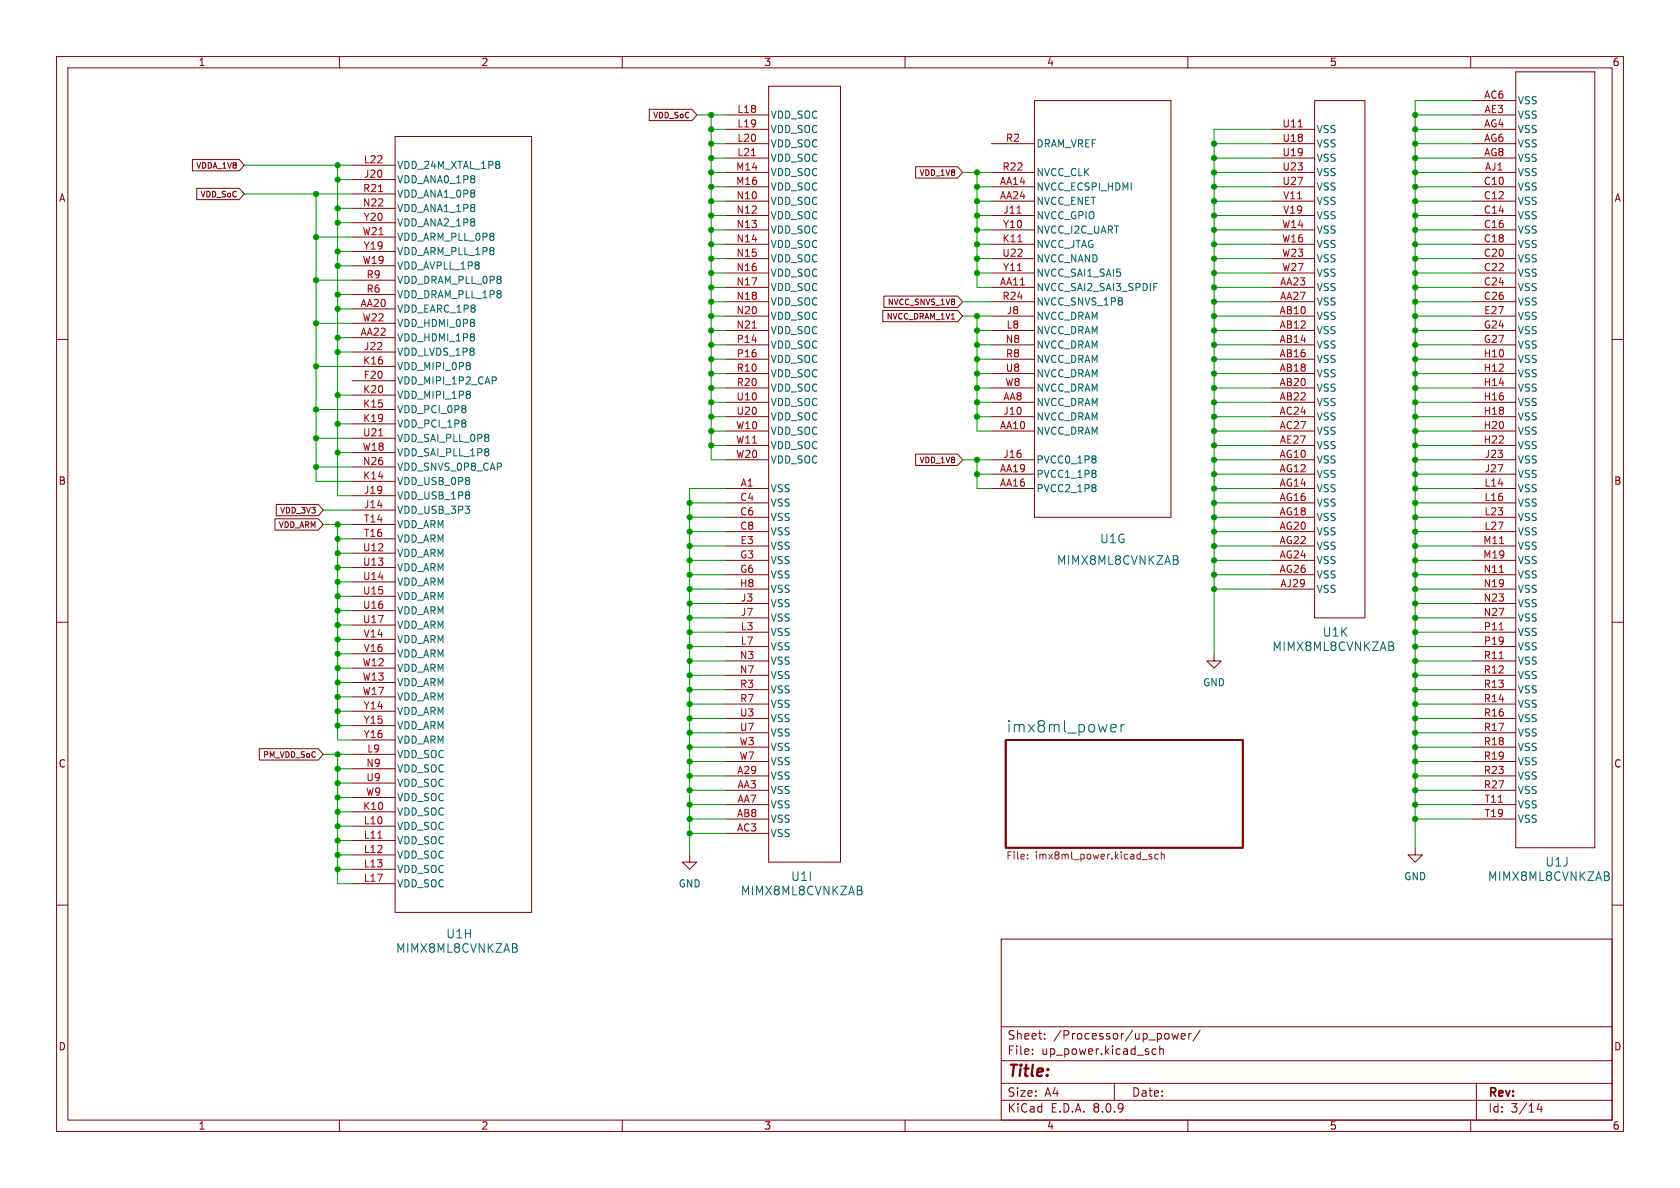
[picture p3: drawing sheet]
<svg xmlns="http://www.w3.org/2000/svg" width="297mm" height="210mm" viewBox="0 0 297 210" stroke-linecap="round" stroke-linejoin="round" font-family="sans-serif">
<g fill="none" stroke="#840000" stroke-width=".18">
<path d="M10 10h277v190h-277zM12 12h273v186h-273zM60 10v2M110 10v2M114.8 19.3h7.5l.9 1-.9 1h-7.5zM135.9 15.2h12.7v137.2h-12.7zM160 10v2M182.9 17.8h24.1v73.6h-24.1zM210 10v2M232.4 17.8h8.9v91.4h-8.9zM260 10v2M260.3 17.8h7.7"/>
<path d="M268 12.7h13.9v137.2h-13.9zM34 28.2h8.3l.9 1-.9 1h-8.3zM34.8 33.3h7.5l.9 1-.9 1h-7.5zM62.2 31.8h7.6M62.2 29.2h7.6M62.2 36.8h7.6M62.2 34.3h7.6M62.2 39.4h7.6M69.8 24.1h24.2v137.2h-24.2zM128.3 20.3h7.6M128.3 22.9h7.6M128.3 25.4h7.6"/>
<path d="M128.3 27.9h7.6M128.3 30.5h7.6M128.3 33h7.6M128.3 35.6h7.6M128.3 38.1h7.6M161.9 29.5h7.4l.9 1-.9 1h-7.4zM175.3 25.4h7.6M175.3 30.5h7.6M175.3 33h7.6M175.3 35.6h7.6M175.3 38.1h7.6M224.8 22.9h7.6"/>
<path d="M224.8 25.4h7.6M224.8 27.9h7.6M224.8 30.5h7.6M224.8 33h7.6M224.8 35.6h7.6M224.8 38.1h7.6M260.3 20.3h7.7M260.3 22.9h7.7M260.3 25.4h7.7M260.3 27.9h7.7M260.3 30.5h7.7M260.3 33h7.7"/>
<path d="M260.3 35.6h7.7M260.3 38.1h7.7M62.2 54.6h7.6M62.2 59.7h7.6M62.2 52.1h7.6M62.2 49.5h7.6M62.2 47h7.6M62.2 41.9h7.6M62.2 57.2h7.6M62.2 44.5h7.6M128.3 40.6h7.6M128.3 43.2h7.6"/>
<path d="M128.3 45.7h7.6M128.3 48.3h7.6M128.3 50.8h7.6M128.3 53.3h7.6M128.3 55.9h7.6M128.3 58.4h7.6M156.1 54.9h13.2l.9 1-.9 1h-13.2zM156.3 52.3h13l.9 1-.9 1h-13zM175.3 40.6h7.6M175.3 43.2h7.6M175.3 45.7h7.6M175.3 48.3h7.6"/>
<path d="M175.3 50.8h7.6M175.3 53.3h7.6M175.3 55.9h7.6M175.3 58.4h7.6M224.8 40.6h7.6M224.8 43.2h7.6M224.8 45.7h7.6M224.8 48.3h7.6M224.8 50.8h7.6M224.8 53.3h7.6M224.8 55.9h7.6M224.8 58.4h7.6"/>
<path d="M260.3 40.6h7.7M260.3 43.2h7.7M260.3 45.7h7.7M260.3 48.3h7.7M260.3 50.8h7.7M260.3 53.3h7.7M260.3 55.9h7.7M260.3 58.4h7.7M10 60h2M62.2 67.3h7.6M62.2 62.2h7.6M62.2 72.4h7.6"/>
<path d="M62.2 64.8h7.6M62.2 74.9h7.6M62.2 69.9h7.6M62.2 77.5h7.6M128.3 61h7.6M128.3 63.5h7.6M128.3 66h7.6M128.3 68.6h7.6M128.3 71.1h7.6M128.3 73.7h7.6M128.3 76.2h7.6M128.3 78.7h7.6"/>
<path d="M175.3 61h7.6M175.3 63.5h7.6M175.3 66h7.6M175.3 68.6h7.6M175.3 71.1h7.6M175.3 73.7h7.6M175.3 76.2h7.6M224.8 61h7.6M224.8 63.5h7.6M224.8 66h7.6M224.8 68.6h7.6M224.8 71.1h7.6"/>
<path d="M224.8 73.7h7.6M224.8 76.2h7.6M224.8 78.7h7.6M260.3 61h7.7M260.3 63.5h7.7M260.3 66h7.7M260.3 68.6h7.7M260.3 71.1h7.7M260.3 73.7h7.7M260.3 76.2h7.7M260.3 78.7h7.7M285 60h2"/>
<path d="M48.6 91.7h7.7l.8 1-.8 1h-7.7zM48.8 89.2h7.5l.8 1-.8 1h-7.5zM62.2 90.2h7.6M62.2 87.6h7.6M62.2 85.1h7.6M62.2 82.6h7.6M62.2 92.7h7.6M62.2 95.3h7.6M62.2 97.8h7.6M62.2 80h7.6M128.3 86.4h7.6M128.3 88.9h7.6"/>
<path d="M128.3 91.4h7.6M128.3 94h7.6M128.3 96.5h7.6M128.3 99.1h7.6M128.3 81.3h7.6M161.9 80.3h7.4l.9 1-.9 1h-7.4zM175.3 86.4h7.6M175.3 81.3h7.6M175.3 83.8h7.6M224.8 86.4h7.6M224.8 88.9h7.6M224.8 91.4h7.6"/>
<path d="M224.8 94h7.6M224.8 96.5h7.6M224.8 99.1h7.6M224.8 81.3h7.6M224.8 83.8h7.6M260.3 86.4h7.7M260.3 88.9h7.7M260.3 91.4h7.7M260.3 94h7.7M260.3 96.5h7.7M260.3 99.1h7.7M260.3 81.3h7.7"/>
<path d="M260.3 83.8h7.7M10 110h2M62.2 100.3h7.6M62.2 102.9h7.6M62.2 105.4h7.6M62.2 108h7.6M62.2 110.5h7.6M62.2 113h7.6M62.2 115.6h7.6M62.2 118.1h7.6M128.3 101.6h7.6M128.3 104.1h7.6"/>
<path d="M128.3 106.7h7.6M128.3 109.2h7.6M128.3 111.8h7.6M128.3 114.3h7.6M128.3 116.8h7.6M128.3 119.4h7.6M214.6 115.6v1.2h1.3l-1.3 1.3-1.2-1.3h1.2M224.8 101.6h7.6M224.8 104.1h7.6M260.3 101.6h7.7M260.3 104.1h7.7M260.3 106.7h7.7"/>
<path d="M260.3 109.2h7.7M260.3 111.8h7.7M260.3 114.3h7.7M260.3 116.8h7.7M260.3 119.4h7.7M285 110h2M45.8 132.3h10.5l.8 1.1-.8 1h-10.5zM62.2 133.4h7.6M62.2 135.9h7.6M62.2 138.4h7.6M62.2 120.7h7.6M62.2 123.2h7.6"/>
<path d="M62.2 125.7h7.6M62.2 128.3h7.6M62.2 130.8h7.6M128.3 137.2h7.6M128.3 139.7h7.6M128.3 121.9h7.6M128.3 124.5h7.6M128.3 127h7.6M128.3 129.5h7.6M128.3 132.1h7.6M128.3 134.6h7.6M260.3 137.2h7.7"/>
<path d="M260.3 139.7h7.7M260.3 121.9h7.7M260.3 124.5h7.7M260.3 127h7.7M260.3 129.5h7.7M260.3 132.1h7.7M260.3 134.6h7.7M62.2 143.5h7.6M62.2 146.1h7.6M62.2 148.6h7.6M62.2 151.1h7.6M62.2 153.7h7.6"/>
<path d="M62.2 156.2h7.6M62.2 141h7.6M121.9 151.1v1.3h1.3l-1.3 1.3-1.3-1.3h1.3M128.3 142.2h7.6M128.3 144.8h7.6M128.3 147.3h7.6M250.2 149.9v1.2h1.3l-1.3 1.3-1.3-1.3h1.3M260.3 142.2h7.7M260.3 144.8h7.7M10 160h2M177 166h108v32h-108zM285 160h2"/>
<path d="M60 198v2M110 198v2M160 198v2M177 194.5h108M177 191.5h108M177 187.5h108M177 181.5h108M182.5 186.3v.1M182.5 185.5v.1M184.7 183.6v.1M184.7 182.8v.1M197 191.5v3"/>
<path d="M203.7 186.1l.3 .3 .4-.1M204.4 185.5l-.4-.1-.3 .3M205 185.5l.2-.1 .4 .1 .1 .9M205 184.9v1.5M207.2 182.7l.3 1 .2-.7 .3 .7 .3-1M208.8 183.2l.7-.1v-.3l-.5-.1-.2 .2 .1 .7h.6M210 198v2M210.2 182.7v1M210.6 182.7l-.3 .1-.1 .2M212.2 182.1l-1.3 2M260 198v2M261 191.5v6.5"/>
<path d="M272.1 195l-.4 1.1h1M272.5 195.6v1"/>
</g>
<path d="M177.8 130.8h41.9v19.1h-41.9z" fill="none" stroke="#840000" stroke-width=".33"/>
<g fill="none" stroke="#006464" stroke-width=".18">
<path d="M204 50.1h.6M83.1 64.2v.3M83.1 64.7v.5M83.1 69.3v.3M83.1 69.8v.5M193.7 85.8v.3M193.7 80.7v.3M193.7 81.3v.4M193.7 83.3v.3M193.7 83.8v.5M193.7 86.3v.5M208.2 99.1v.5"/>
<path d="M246.3 114.3v.6M196.7 128.1l.5 .1 .1 .3-.9 .2M197.2 129.3l-.5 .1M198.2 128.1v1.3M198.8 128.1a.51 .51 0 0 0-.6 .3M152.4 157.5v.5M284.4 155v.5M91.4 167.7v.5"/>
</g>
<path d="M181.6 151.7v.2M181.6 151.1v.1M203.2 151.4l.5 .2-.1 .2-.4 .1M203.2 151.1h.4M204.8 151.1l-.4-.1-.3 .2 .2 .6h.5M205.3 151.1l.2-.1 .3 .1v.8M205.3 150.6v1.3" fill="none" stroke="#725600" stroke-width=".18"/>
<path d="M66.9 33.9h.7M132.8 27.5h.8M179.8 37.7h.7M229.5 22.4h.7M133 58h.7M179.9 42.8h.8M66.9 77.1h.8M265.1 96.1h.8M265 111.3h.8M265 116.4h.8M265.1 101.2h.7M66.8 148.2h.7" fill="none" stroke="#a90000" stroke-width=".18"/>
<g fill="none" stroke="#009600" stroke-width=".18">
<path d="M260.3 17.8h-10.1v132.1M43.2 34.3h19M43.2 29.2h19M55.9 34.3v50.8h6.3M59.7 29.2v58.4h2.5M59.7 31.8h2.5M59.7 39.4h2.5M59.7 36.8h2.5M123.2 20.3h5.1M125.7 20.3v61h2.6M125.7 22.9h2.6M125.7 33h2.6"/>
<path d="M125.7 25.4h2.6M125.7 30.5h2.6M125.7 27.9h2.6M125.7 35.6h2.6M125.7 38.1h2.6M170.2 30.5h5.1M172.7 30.5v20.3h2.6M172.7 33h2.6M172.7 35.6h2.6M172.7 38.1h2.6M214.6 33h10.2M214.6 25.4h10.2"/>
<path d="M214.6 30.5h10.2M214.6 27.9h10.2M214.6 35.6h10.2M214.6 38.1h10.2M224.8 22.9h-10.2v92.7M250.2 22.9h10.1M250.2 20.3h10.1M250.2 33h10.1M250.2 25.4h10.1M250.2 30.5h10.1M250.2 27.9h10.1M250.2 35.6h10.1"/>
<path d="M250.2 38.1h10.1M55.9 41.9h6.3M55.9 49.5h6.3M55.9 57.2h6.3M59.7 44.5h2.5M59.7 47h2.5M59.7 59.7h2.5M59.7 52.1h2.5M59.7 54.6h2.5M125.7 50.8h2.6M125.7 48.3h2.6M125.7 58.4h2.6"/>
<path d="M125.7 55.9h2.6M125.7 53.3h2.6M125.7 43.2h2.6M125.7 40.6h2.6M125.7 45.7h2.6M170.2 55.9h5.1M170.2 53.3h5.1M172.7 55.9v20.3h2.6M172.7 48.3h2.6M172.7 58.4h2.6M172.7 43.2h2.6M172.7 40.6h2.6"/>
<path d="M172.7 45.7h2.6M214.6 50.8h10.2M214.6 48.3h10.2M214.6 58.4h10.2M214.6 55.9h10.2M214.6 53.3h10.2M214.6 43.2h10.2M214.6 40.6h10.2M214.6 45.7h10.2M250.2 50.8h10.1M250.2 48.3h10.1M250.2 58.4h10.1"/>
<path d="M250.2 55.9h10.1M250.2 53.3h10.1M250.2 43.2h10.1M250.2 40.6h10.1M250.2 45.7h10.1M55.9 72.4h6.3M55.9 64.8h6.3M55.9 77.5h6.3M59.7 74.9h2.5M59.7 69.9h2.5M59.7 62.2h2.5M125.7 71.1h2.6"/>
<path d="M125.7 73.7h2.6M125.7 78.7h2.6M125.7 76.2h2.6M125.7 68.6h2.6M125.7 63.5h2.6M125.7 66h2.6M125.7 61h2.6M172.7 71.1h2.6M172.7 73.7h2.6M172.7 68.6h2.6M172.7 63.5h2.6M172.7 66h2.6"/>
<path d="M172.7 61h2.6M214.6 71.1h10.2M214.6 73.7h10.2M214.6 78.7h10.2M214.6 76.2h10.2M214.6 68.6h10.2M214.6 63.5h10.2M214.6 66h10.2M214.6 61h10.2M250.2 71.1h10.1M250.2 73.7h10.1M250.2 78.7h10.1"/>
<path d="M250.2 76.2h10.1M250.2 68.6h10.1M250.2 63.5h10.1M250.2 66h10.1M250.2 61h10.1M55.9 82.6h6.3M57.1 92.7h5.1M57.1 90.2h5.1M59.7 92.7v38.1h2.5M59.7 95.3h2.5M59.7 97.8h2.5M59.7 80h2.5"/>
<path d="M121.9 88.9h6.4M121.9 96.5h6.4M121.9 91.4h6.4M121.9 94h6.4M121.9 99.1h6.4M128.3 86.4h-6.4v64.7M170.2 81.3h5.1M172.7 81.3v5.1h2.6M172.7 83.8h2.6M214.6 86.4h10.2M214.6 83.8h10.2M214.6 88.9h10.2"/>
<path d="M214.6 81.3h10.2M214.6 96.5h10.2M214.6 91.4h10.2M214.6 94h10.2M214.6 99.1h10.2M250.2 86.4h10.1M250.2 83.8h10.1M250.2 88.9h10.1M250.2 81.3h10.1M250.2 96.5h10.1M250.2 91.4h10.1M250.2 94h10.1"/>
<path d="M250.2 99.1h10.1M59.7 115.6h2.5M59.7 118.1h2.5M59.7 113h2.5M59.7 110.5h2.5M59.7 105.4h2.5M59.7 108h2.5M59.7 102.9h2.5M59.7 100.3h2.5M121.9 111.8h6.4M121.9 106.7h6.4M121.9 109.2h6.4"/>
<path d="M121.9 104.1h6.4M121.9 116.8h6.4M121.9 119.4h6.4M121.9 114.3h6.4M121.9 101.6h6.4M214.6 104.1h10.2M214.6 101.6h10.2M250.2 111.8h10.1M250.2 106.7h10.1M250.2 109.2h10.1M250.2 104.1h10.1M250.2 116.8h10.1"/>
<path d="M250.2 119.4h10.1M250.2 114.3h10.1M250.2 101.6h10.1M57.1 133.4h5.1M59.7 123.2h2.5M59.7 133.4v22.8h2.5M59.7 128.3h2.5M59.7 125.7h2.5M59.7 135.9h2.5M59.7 138.4h2.5M59.7 120.7h2.5M121.9 124.5h6.4"/>
<path d="M121.9 129.5h6.4M121.9 127h6.4M121.9 132.1h6.4M121.9 134.6h6.4M121.9 139.7h6.4M121.9 137.2h6.4M121.9 121.9h6.4M250.2 124.5h10.1M250.2 129.5h10.1M250.2 127h10.1M250.2 132.1h10.1M250.2 134.6h10.1"/>
<path d="M250.2 139.7h10.1M250.2 137.2h10.1M250.2 121.9h10.1M59.7 148.6h2.5M59.7 151.1h2.5M59.7 153.7h2.5M59.7 146.1h2.5M59.7 141h2.5M59.7 143.5h2.5M121.9 142.2h6.4M121.9 144.8h6.4M121.9 147.3h6.4"/>
<path d="M250.2 142.2h10.1M250.2 144.8h10.1"/>
</g>
<g fill="#009600" stroke="#009600" stroke-width=".18">
<circle cx="125.7" cy="50.8" r=".46"/>
<circle cx="125.7" cy="48.3" r=".46"/>
<circle cx="125.7" cy="45.7" r=".46"/>
<circle cx="125.7" cy="43.2" r=".46"/>
<circle cx="172.7" cy="33" r=".46"/>
<circle cx="172.7" cy="40.6" r=".46"/>
<circle cx="172.7" cy="45.7" r=".46"/>
<circle cx="125.7" cy="76.2" r=".46"/>
<circle cx="125.7" cy="40.6" r=".46"/>
<circle cx="125.7" cy="53.3" r=".46"/>
<circle cx="125.7" cy="58.4" r=".46"/>
<circle cx="125.7" cy="78.7" r=".46"/>
<circle cx="125.7" cy="33" r=".46"/>
<circle cx="125.7" cy="38.1" r=".46"/>
<circle cx="125.7" cy="35.6" r=".46"/>
<circle cx="59.7" cy="102.9" r=".46"/>
<circle cx="59.7" cy="92.7" r=".46"/>
<circle cx="59.7" cy="97.8" r=".46"/>
<circle cx="55.9" cy="72.4" r=".46"/>
<circle cx="55.9" cy="64.8" r=".46"/>
<circle cx="59.7" cy="62.2" r=".46"/>
<circle cx="55.9" cy="82.6" r=".46"/>
<circle cx="59.7" cy="74.9" r=".46"/>
<circle cx="59.7" cy="80" r=".46"/>
<circle cx="55.9" cy="77.5" r=".46"/>
<circle cx="59.7" cy="52.1" r=".46"/>
<circle cx="59.7" cy="54.6" r=".46"/>
<circle cx="59.7" cy="59.7" r=".46"/>
<circle cx="59.7" cy="47" r=".46"/>
<circle cx="125.7" cy="68.6" r=".46"/>
<circle cx="59.7" cy="69.9" r=".46"/>
<circle cx="125.7" cy="71.1" r=".46"/>
<circle cx="125.7" cy="73.7" r=".46"/>
<circle cx="125.7" cy="55.9" r=".46"/>
<circle cx="125.7" cy="63.5" r=".46"/>
<circle cx="125.7" cy="61" r=".46"/>
<circle cx="125.7" cy="66" r=".46"/>
<circle cx="55.9" cy="57.2" r=".46"/>
<circle cx="55.9" cy="49.5" r=".46"/>
<circle cx="55.9" cy="41.9" r=".46"/>
<circle cx="59.7" cy="44.5" r=".46"/>
<circle cx="125.7" cy="22.9" r=".46"/>
<circle cx="125.7" cy="25.4" r=".46"/>
<circle cx="59.7" cy="29.2" r=".46"/>
<circle cx="59.7" cy="39.4" r=".46"/>
<circle cx="55.9" cy="34.3" r=".46"/>
<circle cx="59.7" cy="36.8" r=".46"/>
<circle cx="59.7" cy="31.8" r=".46"/>
<circle cx="125.7" cy="30.5" r=".46"/>
<circle cx="125.7" cy="27.9" r=".46"/>
<circle cx="125.7" cy="20.3" r=".46"/>
<circle cx="214.6" cy="53.3" r=".46"/>
<circle cx="214.6" cy="63.5" r=".46"/>
<circle cx="214.6" cy="58.4" r=".46"/>
<circle cx="214.6" cy="55.9" r=".46"/>
<circle cx="172.7" cy="48.3" r=".46"/>
<circle cx="214.6" cy="33" r=".46"/>
<circle cx="172.7" cy="30.5" r=".46"/>
<circle cx="214.6" cy="30.5" r=".46"/>
<circle cx="214.6" cy="35.6" r=".46"/>
<circle cx="172.7" cy="43.2" r=".46"/>
<circle cx="172.7" cy="38.1" r=".46"/>
<circle cx="172.7" cy="35.6" r=".46"/>
<circle cx="172.7" cy="55.9" r=".46"/>
<circle cx="250.2" cy="33" r=".46"/>
<circle cx="250.2" cy="30.5" r=".46"/>
<circle cx="250.2" cy="27.9" r=".46"/>
<circle cx="250.2" cy="35.6" r=".46"/>
<circle cx="250.2" cy="38.1" r=".46"/>
<circle cx="250.2" cy="25.4" r=".46"/>
<circle cx="250.2" cy="22.9" r=".46"/>
<circle cx="250.2" cy="20.3" r=".46"/>
<circle cx="250.2" cy="40.6" r=".46"/>
<circle cx="250.2" cy="43.2" r=".46"/>
<circle cx="214.6" cy="43.2" r=".46"/>
<circle cx="214.6" cy="45.7" r=".46"/>
<circle cx="214.6" cy="48.3" r=".46"/>
<circle cx="214.6" cy="40.6" r=".46"/>
<circle cx="214.6" cy="38.1" r=".46"/>
<circle cx="214.6" cy="50.8" r=".46"/>
<circle cx="214.6" cy="25.4" r=".46"/>
<circle cx="214.6" cy="27.9" r=".46"/>
<circle cx="214.6" cy="61" r=".46"/>
<circle cx="214.6" cy="83.8" r=".46"/>
<circle cx="214.6" cy="76.2" r=".46"/>
<circle cx="214.6" cy="66" r=".46"/>
<circle cx="214.6" cy="68.6" r=".46"/>
<circle cx="172.7" cy="71.1" r=".46"/>
<circle cx="172.7" cy="73.7" r=".46"/>
<circle cx="172.7" cy="68.6" r=".46"/>
<circle cx="172.7" cy="81.3" r=".46"/>
<circle cx="172.7" cy="63.5" r=".46"/>
<circle cx="172.7" cy="66" r=".46"/>
<circle cx="172.7" cy="61" r=".46"/>
<circle cx="172.7" cy="58.4" r=".46"/>
<circle cx="172.7" cy="83.8" r=".46"/>
<circle cx="250.2" cy="58.4" r=".46"/>
<circle cx="250.2" cy="61" r=".46"/>
<circle cx="250.2" cy="55.9" r=".46"/>
<circle cx="250.2" cy="53.3" r=".46"/>
<circle cx="250.2" cy="50.8" r=".46"/>
<circle cx="250.2" cy="63.5" r=".46"/>
<circle cx="250.2" cy="66" r=".46"/>
<circle cx="250.2" cy="68.6" r=".46"/>
<circle cx="250.2" cy="45.7" r=".46"/>
<circle cx="250.2" cy="48.3" r=".46"/>
<circle cx="250.2" cy="101.6" r=".46"/>
<circle cx="250.2" cy="99.1" r=".46"/>
<circle cx="250.2" cy="104.1" r=".46"/>
<circle cx="250.2" cy="111.8" r=".46"/>
<circle cx="250.2" cy="116.8" r=".46"/>
<circle cx="250.2" cy="114.3" r=".46"/>
<circle cx="250.2" cy="121.9" r=".46"/>
<circle cx="250.2" cy="119.4" r=".46"/>
<circle cx="250.2" cy="124.5" r=".46"/>
<circle cx="250.2" cy="106.7" r=".46"/>
<circle cx="250.2" cy="109.2" r=".46"/>
<circle cx="214.6" cy="99.1" r=".46"/>
<circle cx="214.6" cy="96.5" r=".46"/>
<circle cx="214.6" cy="86.4" r=".46"/>
<circle cx="214.6" cy="78.7" r=".46"/>
<circle cx="214.6" cy="81.3" r=".46"/>
<circle cx="214.6" cy="88.9" r=".46"/>
<circle cx="214.6" cy="104.1" r=".46"/>
<circle cx="214.6" cy="101.6" r=".46"/>
<circle cx="214.6" cy="94" r=".46"/>
<circle cx="214.6" cy="91.4" r=".46"/>
<circle cx="214.6" cy="71.1" r=".46"/>
<circle cx="214.6" cy="73.7" r=".46"/>
<circle cx="250.2" cy="83.8" r=".46"/>
<circle cx="250.2" cy="78.7" r=".46"/>
<circle cx="250.2" cy="81.3" r=".46"/>
<circle cx="250.2" cy="76.2" r=".46"/>
<circle cx="250.2" cy="94" r=".46"/>
<circle cx="250.2" cy="96.5" r=".46"/>
<circle cx="250.2" cy="91.4" r=".46"/>
<circle cx="250.2" cy="88.9" r=".46"/>
<circle cx="250.2" cy="71.1" r=".46"/>
<circle cx="250.2" cy="73.7" r=".46"/>
<circle cx="250.2" cy="86.4" r=".46"/>
<circle cx="250.2" cy="137.2" r=".46"/>
<circle cx="250.2" cy="132.1" r=".46"/>
<circle cx="250.2" cy="134.6" r=".46"/>
<circle cx="250.2" cy="129.5" r=".46"/>
<circle cx="250.2" cy="142.2" r=".46"/>
<circle cx="250.2" cy="144.8" r=".46"/>
<circle cx="250.2" cy="139.7" r=".46"/>
<circle cx="250.2" cy="127" r=".46"/>
<circle cx="121.9" cy="111.8" r=".46"/>
<circle cx="121.9" cy="101.6" r=".46"/>
<circle cx="121.9" cy="106.7" r=".46"/>
<circle cx="121.9" cy="109.2" r=".46"/>
<circle cx="121.9" cy="94" r=".46"/>
<circle cx="121.9" cy="91.4" r=".46"/>
<circle cx="121.9" cy="88.9" r=".46"/>
<circle cx="59.7" cy="95.3" r=".46"/>
<circle cx="59.7" cy="110.5" r=".46"/>
<circle cx="59.7" cy="120.7" r=".46"/>
<circle cx="59.7" cy="118.1" r=".46"/>
<circle cx="59.7" cy="115.6" r=".46"/>
<circle cx="59.7" cy="113" r=".46"/>
<circle cx="59.7" cy="105.4" r=".46"/>
<circle cx="59.7" cy="100.3" r=".46"/>
<circle cx="59.7" cy="108" r=".46"/>
<circle cx="121.9" cy="119.4" r=".46"/>
<circle cx="121.9" cy="116.8" r=".46"/>
<circle cx="121.9" cy="104.1" r=".46"/>
<circle cx="121.9" cy="96.5" r=".46"/>
<circle cx="121.9" cy="99.1" r=".46"/>
<circle cx="121.9" cy="114.3" r=".46"/>
<circle cx="121.9" cy="121.9" r=".46"/>
<circle cx="59.7" cy="146.1" r=".46"/>
<circle cx="59.7" cy="148.6" r=".46"/>
<circle cx="59.7" cy="135.9" r=".46"/>
<circle cx="59.7" cy="138.4" r=".46"/>
<circle cx="59.7" cy="125.7" r=".46"/>
<circle cx="59.7" cy="128.3" r=".46"/>
<circle cx="59.7" cy="123.2" r=".46"/>
<circle cx="59.7" cy="153.7" r=".46"/>
<circle cx="59.7" cy="151.1" r=".46"/>
<circle cx="59.7" cy="133.4" r=".46"/>
<circle cx="59.7" cy="143.5" r=".46"/>
<circle cx="59.7" cy="141" r=".46"/>
<circle cx="121.9" cy="132.1" r=".46"/>
<circle cx="121.9" cy="129.5" r=".46"/>
<circle cx="121.9" cy="142.2" r=".46"/>
<circle cx="121.9" cy="144.8" r=".46"/>
<circle cx="121.9" cy="139.7" r=".46"/>
<circle cx="121.9" cy="127" r=".46"/>
<circle cx="121.9" cy="124.5" r=".46"/>
<circle cx="121.9" cy="147.3" r=".46"/>
<circle cx="121.9" cy="137.2" r=".46"/>
<circle cx="121.9" cy="134.6" r=".46"/>
</g>
<text font-size="2.8" fill="#006464" x="177.8" y="129.6">imx8ml_power</text>
<text font-size="2.8" fill="#840000" x="178" y="190.9">Title:</text>
<g font-size="2.1" fill="#006464">
<text x="186.7" y="100.1">MIMX8ML8CVNKZAB</text>
<text x="194.4" y="96.2">U1G</text>
<text x="233.7" y="112.8">U1K</text>
<text x="224.8" y="115.3">MIMX8ML8CVNKZAB</text>
<text x="139.8" y="155.9">U1I</text>
<text x="262.9" y="155.9">MIMX8ML8CVNKZAB</text>
<text x="273.1" y="153.4">U1J</text>
<text x="130.9" y="158.5">MIMX8ML8CVNKZAB</text>
<text x="78.8" y="166.1">U1H</text>
<text x="69.9" y="168.6">MIMX8ML8CVNKZAB</text>
</g>
<g font-size="2.1" fill="#840000">
<text x="178" y="184">Sheet:</text>
<text x="186.2" y="184">/Processor/up_power/</text>
<text x="178" y="186.7">File:</text>
<text x="184.1" y="186.7">up_power.kicad_sch</text>
<text x="178" y="196.9">KiCad</text>
<text x="178" y="194.1">Size:</text>
<text x="184.7" y="194.1">A4</text>
<text x="185.7" y="196.9">E.D.A.</text>
<text x="193.3" y="196.9">8.0.9</text>
<text x="200" y="194.1">Date:</text>
<text x="263" y="194.3">Rev:</text>
<text x="263" y="196.9">Id:</text>
<text x="267.1" y="196.9">3/14</text>
</g>
<g font-size="1.8" fill="#840000">
<text x="35" y="11.9">1</text>
<text x="85" y="11.9">2</text>
<text x="135" y="11.9">3</text>
<text x="185" y="11.9">4</text>
<text x="235" y="11.9">5</text>
<text x="285" y="11.9">6</text>
<text x="10.3" y="35.9">A</text>
<text x="285.3" y="35.9">A</text>
<text x="10.3" y="85.9">B</text>
<text x="285.3" y="85.9">B</text>
<text x="10.3" y="135.9">C</text>
<text x="285.3" y="135.9">C</text>
<text x="10.3" y="185.9">D</text>
<text x="285.3" y="185.9">D</text>
<text x="35" y="199.9">1</text>
<text x="85" y="199.9">2</text>
<text x="135" y="199.9">3</text>
<text x="185" y="199.9">4</text>
<text x="235" y="199.9">5</text>
<text x="285" y="199.9">6</text>
</g>
<g font-size="1.8" fill="#a90000">
<text x="262.3" y="17.5">AC6</text>
<text x="130.3" y="20.1">L18</text>
<text x="130.3" y="22.6">L19</text>
<text x="226.6" y="22.6">U11</text>
<text x="262.3" y="22.6">AG4</text>
<text x="262.3" y="20.1">AE3</text>
<text x="64.2" y="29">L22</text>
<text x="130.3" y="25.1">L20</text>
<text x="130.3" y="27.7">L21</text>
<text x="177.7" y="25.1">R2</text>
<text x="226.6" y="25.1">U18</text>
<text x="226.6" y="27.7">U19</text>
<text x="262.3" y="25.1">AG6</text>
<text x="262.3" y="27.7">AG8</text>
<text x="64.1" y="34">R21</text>
<text x="64.2" y="31.5">J20</text>
<text x="130" y="30.2">M14</text>
<text x="130" y="32.8">M16</text>
<text x="130.1" y="35.3">N10</text>
<text x="176.7" y="32.8">AA14</text>
<text x="176.7" y="35.3">AA24</text>
<text x="177.1" y="30.2">R22</text>
<text x="226.6" y="30.2">U23</text>
<text x="226.6" y="32.8">U27</text>
<text x="226.7" y="35.3">V11</text>
<text x="262.2" y="32.8">C10</text>
<text x="262.2" y="35.3">C12</text>
<text x="262.4" y="30.2">AJ1</text>
<text x="64" y="41.7">W21</text>
<text x="64.1" y="36.6">N22</text>
<text x="64.2" y="39.1">Y20</text>
<text x="130.1" y="37.8">N12</text>
<text x="130.1" y="40.4">N13</text>
<text x="177.2" y="40.4">Y10</text>
<text x="177.3" y="37.8">J11</text>
<text x="226.6" y="40.4">W14</text>
<text x="226.7" y="37.8">V19</text>
<text x="262.2" y="37.8">C14</text>
<text x="262.2" y="40.4">C16</text>
<text x="64" y="46.7">W19</text>
<text x="64.2" y="44.2">Y19</text>
<text x="130.1" y="42.9">N14</text>
<text x="130.1" y="45.5">N15</text>
<text x="177.1" y="45.5">U22</text>
<text x="177.1" y="42.9">K11</text>
<text x="226.6" y="42.9">W16</text>
<text x="226.6" y="45.5">W23</text>
<text x="262.2" y="42.9">C18</text>
<text x="262.2" y="45.5">C20</text>
<text x="64.7" y="51.8">R6</text>
<text x="64.7" y="49.3">R9</text>
<text x="130.1" y="48">N16</text>
<text x="130.1" y="50.5">N17</text>
<text x="130.1" y="53.1">N18</text>
<text x="176.7" y="50.5">AA11</text>
<text x="177.1" y="53.1">R24</text>
<text x="177.2" y="48">Y11</text>
<text x="226.2" y="50.5">AA23</text>
<text x="226.2" y="53.1">AA27</text>
<text x="226.6" y="48">W27</text>
<text x="262.2" y="48">C22</text>
<text x="262.2" y="50.5">C24</text>
<text x="262.2" y="53.1">C26</text>
<text x="63.6" y="54.4">AA20</text>
<text x="63.6" y="59.4">AA22</text>
<text x="64" y="56.9">W22</text>
<text x="130.1" y="55.6">N20</text>
<text x="130.1" y="58.2">N21</text>
<text x="177.8" y="58.2">L8</text>
<text x="177.9" y="55.6">J8</text>
<text x="226.1" y="55.6">AB10</text>
<text x="226.1" y="58.2">AB12</text>
<text x="262.2" y="58.2">G24</text>
<text x="262.3" y="55.6">E27</text>
<text x="64.1" y="64.5">K16</text>
<text x="64.2" y="62">J22</text>
<text x="130.1" y="60.7">P14</text>
<text x="130.1" y="63.2">P16</text>
<text x="130.1" y="65.8">R10</text>
<text x="177.7" y="60.7">N8</text>
<text x="177.7" y="65.8">U8</text>
<text x="177.7" y="63.2">R8</text>
<text x="226.1" y="60.7">AB14</text>
<text x="226.1" y="63.2">AB16</text>
<text x="226.1" y="65.8">AB18</text>
<text x="262.2" y="63.2">H10</text>
<text x="262.2" y="65.8">H12</text>
<text x="262.2" y="60.7">G27</text>
<text x="64.1" y="69.6">K20</text>
<text x="64.2" y="67.1">F20</text>
<text x="130.1" y="70.9">U10</text>
<text x="130.1" y="68.3">R20</text>
<text x="177.3" y="70.9">AA8</text>
<text x="177.6" y="68.3">W8</text>
<text x="226.1" y="68.3">AB20</text>
<text x="226.1" y="70.9">AB22</text>
<text x="262.2" y="68.3">H14</text>
<text x="262.2" y="70.9">H16</text>
<text x="64.1" y="77.2">U21</text>
<text x="64.1" y="72.1">K15</text>
<text x="64.1" y="74.7">K19</text>
<text x="130" y="75.9">W10</text>
<text x="130.1" y="73.4">U20</text>
<text x="176.7" y="75.9">AA10</text>
<text x="177.3" y="73.4">J10</text>
<text x="226.1" y="73.4">AC24</text>
<text x="226.1" y="75.9">AC27</text>
<text x="262.2" y="73.4">H18</text>
<text x="262.2" y="75.9">H20</text>
<text x="64" y="79.8">W18</text>
<text x="64.1" y="82.3">N26</text>
<text x="130" y="78.5">W11</text>
<text x="130" y="81">W20</text>
<text x="176.7" y="83.6">AA19</text>
<text x="177.3" y="81">J16</text>
<text x="226.1" y="81">AG10</text>
<text x="226.1" y="83.6">AG12</text>
<text x="226.2" y="78.5">AE27</text>
<text x="262.2" y="78.5">H22</text>
<text x="262.4" y="81">J23</text>
<text x="262.4" y="83.6">J27</text>
<text x="64.1" y="84.8">K14</text>
<text x="64.2" y="89.9">J14</text>
<text x="64.2" y="87.4">J19</text>
<text x="130.7" y="88.6">C4</text>
<text x="130.8" y="86.1">A1</text>
<text x="176.7" y="86.1">AA16</text>
<text x="226.1" y="86.1">AG14</text>
<text x="226.1" y="88.6">AG16</text>
<text x="262.3" y="86.1">L14</text>
<text x="262.3" y="88.6">L16</text>
<text x="64.2" y="92.5">T14</text>
<text x="64.2" y="95">T16</text>
<text x="130.7" y="91.2">C6</text>
<text x="130.7" y="93.7">C8</text>
<text x="226.1" y="91.2">AG18</text>
<text x="226.1" y="93.7">AG20</text>
<text x="262.3" y="91.2">L23</text>
<text x="262.3" y="93.7">L27</text>
<text x="64.1" y="97.5">U12</text>
<text x="64.1" y="100.1">U13</text>
<text x="130.7" y="98.8">G3</text>
<text x="130.7" y="101.3">G6</text>
<text x="130.8" y="96.3">E3</text>
<text x="226.1" y="96.3">AG22</text>
<text x="226.1" y="98.8">AG24</text>
<text x="226.1" y="101.3">AG26</text>
<text x="262.1" y="96.3">M11</text>
<text x="262.1" y="98.8">M19</text>
<text x="262.2" y="101.3">N11</text>
<text x="64.1" y="102.6">U14</text>
<text x="64.1" y="105.2">U15</text>
<text x="64.1" y="107.7">U16</text>
<text x="130.7" y="103.9">H8</text>
<text x="130.9" y="106.4">J3</text>
<text x="226.3" y="103.9">AJ29</text>
<text x="262.2" y="103.9">N19</text>
<text x="262.2" y="106.4">N23</text>
<text x="64.1" y="110.2">U17</text>
<text x="64.2" y="112.8">V14</text>
<text x="130.9" y="111.5">L3</text>
<text x="130.9" y="109">J7</text>
<text x="262.2" y="109">N27</text>
<text x="262.2" y="111.5">P11</text>
<text x="64" y="117.9">W12</text>
<text x="64.2" y="115.3">V16</text>
<text x="130.7" y="116.6">N3</text>
<text x="130.7" y="119.1">N7</text>
<text x="130.9" y="114">L7</text>
<text x="262.2" y="114">P19</text>
<text x="262.2" y="116.6">R11</text>
<text x="262.2" y="119.1">R12</text>
<text x="64" y="120.4">W13</text>
<text x="64" y="122.9">W17</text>
<text x="64.2" y="125.5">Y14</text>
<text x="130.7" y="121.7">R3</text>
<text x="130.7" y="124.2">R7</text>
<text x="262.2" y="121.7">R13</text>
<text x="262.2" y="124.2">R14</text>
<text x="64.2" y="128">Y15</text>
<text x="64.2" y="130.6">Y16</text>
<text x="130.6" y="131.8">W3</text>
<text x="130.7" y="126.7">U3</text>
<text x="130.7" y="129.3">U7</text>
<text x="262.2" y="126.7">R16</text>
<text x="262.2" y="129.3">R17</text>
<text x="262.2" y="131.8">R18</text>
<text x="64.7" y="135.6">N9</text>
<text x="64.8" y="133.1">L9</text>
<text x="130.2" y="136.9">A29</text>
<text x="130.6" y="134.4">W7</text>
<text x="262.2" y="134.4">R19</text>
<text x="262.2" y="136.9">R23</text>
<text x="64.1" y="143.3">K10</text>
<text x="64.6" y="140.7">W9</text>
<text x="64.7" y="138.2">U9</text>
<text x="130.3" y="139.4">AA3</text>
<text x="130.3" y="142">AA7</text>
<text x="262.2" y="139.4">R27</text>
<text x="262.4" y="142">T11</text>
<text x="64.2" y="145.8">L10</text>
<text x="64.2" y="148.3">L11</text>
<text x="130.2" y="144.5">AB8</text>
<text x="130.2" y="147.1">AC3</text>
<text x="262.4" y="144.5">T19</text>
<text x="64.2" y="150.9">L12</text>
<text x="64.2" y="153.4">L13</text>
<text x="64.2" y="156">L17</text>
</g>
<g font-size="1.8" fill="#006464">
<text x="136.1" y="21.2">VDD_SOC</text>
<text x="136.1" y="23.7">VDD_SOC</text>
<text x="232.7" y="23.7">VSS</text>
<text x="268.2" y="18.6">VSS</text>
<text x="268.2" y="21.2">VSS</text>
<text x="268.2" y="23.7">VSS</text>
<text x="136.1" y="26.3">VDD_SOC</text>
<text x="136.1" y="28.8">VDD_SOC</text>
<text x="183.1" y="26.3">DRAM_VREF</text>
<text x="232.7" y="26.3">VSS</text>
<text x="232.7" y="28.8">VSS</text>
<text x="268.2" y="26.3">VSS</text>
<text x="268.2" y="28.8">VSS</text>
<text x="70.1" y="32.6">VDD_ANA0_1P8</text>
<text x="70.1" y="30.1">VDD_24M_XTAL_1P8</text>
<text x="70.1" y="35.2">VDD_ANA1_0P8</text>
<text x="136.1" y="31.3">VDD_SOC</text>
<text x="136.1" y="33.9">VDD_SOC</text>
<text x="183.1" y="33.9">NVCC_ECSPI_HDMI</text>
<text x="183.1" y="31.3">NVCC_CLK</text>
<text x="232.7" y="31.3">VSS</text>
<text x="232.7" y="33.9">VSS</text>
<text x="268.2" y="31.3">VSS</text>
<text x="268.2" y="33.9">VSS</text>
<text x="70.1" y="37.7">VDD_ANA1_1P8</text>
<text x="70.1" y="40.2">VDD_ANA2_1P8</text>
<text x="136.1" y="36.4">VDD_SOC</text>
<text x="136.1" y="39">VDD_SOC</text>
<text x="136.1" y="41.5">VDD_SOC</text>
<text x="183.1" y="36.4">NVCC_ENET</text>
<text x="183.1" y="39">NVCC_GPIO</text>
<text x="183.1" y="41.5">NVCC_I2C_UART</text>
<text x="232.7" y="36.4">VSS</text>
<text x="232.7" y="39">VSS</text>
<text x="232.7" y="41.5">VSS</text>
<text x="268.2" y="36.4">VSS</text>
<text x="268.2" y="39">VSS</text>
<text x="268.2" y="41.5">VSS</text>
<text x="70.1" y="47.9">VDD_AVPLL_1P8</text>
<text x="70.1" y="42.8">VDD_ARM_PLL_0P8</text>
<text x="70.1" y="45.3">VDD_ARM_PLL_1P8</text>
<text x="136.1" y="44">VDD_SOC</text>
<text x="136.1" y="46.6">VDD_SOC</text>
<text x="183.1" y="44">NVCC_JTAG</text>
<text x="183.1" y="46.6">NVCC_NAND</text>
<text x="232.7" y="44">VSS</text>
<text x="232.7" y="46.6">VSS</text>
<text x="268.2" y="44">VSS</text>
<text x="268.2" y="46.6">VSS</text>
<text x="70.1" y="52.9">VDD_DRAM_PLL_1P8</text>
<text x="70.1" y="50.4">VDD_DRAM_PLL_0P8</text>
<text x="136.1" y="49.1">VDD_SOC</text>
<text x="136.1" y="51.7">VDD_SOC</text>
<text x="183.1" y="51.7">NVCC_SAI2_SAI3_SPDIF</text>
<text x="183.1" y="49.1">NVCC_SAI1_SAI5</text>
<text x="232.7" y="51.7">VSS</text>
<text x="232.7" y="49.1">VSS</text>
<text x="268.2" y="49.1">VSS</text>
<text x="268.2" y="51.7">VSS</text>
<text x="70.1" y="55.5">VDD_EARC_1P8</text>
<text x="70.1" y="58">VDD_HDMI_0P8</text>
<text x="136.1" y="54.2">VDD_SOC</text>
<text x="136.1" y="56.7">VDD_SOC</text>
<text x="136.1" y="59.3">VDD_SOC</text>
<text x="183.1" y="56.7">NVCC_DRAM</text>
<text x="183.1" y="59.3">NVCC_DRAM</text>
<text x="183.1" y="54.2">NVCC_SNVS_1P8</text>
<text x="232.7" y="54.2">VSS</text>
<text x="232.7" y="56.7">VSS</text>
<text x="232.7" y="59.3">VSS</text>
<text x="268.2" y="54.2">VSS</text>
<text x="268.2" y="56.7">VSS</text>
<text x="268.2" y="59.3">VSS</text>
<text x="70.1" y="60.6">VDD_HDMI_1P8</text>
<text x="70.1" y="63.1">VDD_LVDS_1P8</text>
<text x="70.1" y="65.6">VDD_MIPI_0P8</text>
<text x="136.1" y="61.8">VDD_SOC</text>
<text x="136.1" y="64.4">VDD_SOC</text>
<text x="183.1" y="61.8">NVCC_DRAM</text>
<text x="183.1" y="64.4">NVCC_DRAM</text>
<text x="232.7" y="61.8">VSS</text>
<text x="232.7" y="64.4">VSS</text>
<text x="268.2" y="61.8">VSS</text>
<text x="268.2" y="64.4">VSS</text>
<text x="70.1" y="68.2">VDD_MIPI_1P2_CAP</text>
<text x="70.1" y="70.7">VDD_MIPI_1P8</text>
<text x="136.1" y="66.9">VDD_SOC</text>
<text x="136.1" y="69.4">VDD_SOC</text>
<text x="136.1" y="72">VDD_SOC</text>
<text x="183.1" y="72">NVCC_DRAM</text>
<text x="183.1" y="66.9">NVCC_DRAM</text>
<text x="183.1" y="69.4">NVCC_DRAM</text>
<text x="232.7" y="66.9">VSS</text>
<text x="232.7" y="69.4">VSS</text>
<text x="232.7" y="72">VSS</text>
<text x="268.2" y="66.9">VSS</text>
<text x="268.2" y="69.4">VSS</text>
<text x="268.2" y="72">VSS</text>
<text x="70.1" y="73.3">VDD_PCI_0P8</text>
<text x="70.1" y="75.8">VDD_PCI_1P8</text>
<text x="136.1" y="74.5">VDD_SOC</text>
<text x="136.1" y="77.1">VDD_SOC</text>
<text x="183.1" y="77.1">NVCC_DRAM</text>
<text x="183.1" y="74.5">NVCC_DRAM</text>
<text x="232.7" y="74.5">VSS</text>
<text x="232.7" y="77.1">VSS</text>
<text x="268.2" y="74.5">VSS</text>
<text x="268.2" y="77.1">VSS</text>
<text x="70.1" y="83.4">VDD_SNVS_0P8_CAP</text>
<text x="70.1" y="78.3">VDD_SAI_PLL_0P8</text>
<text x="70.1" y="80.9">VDD_SAI_PLL_1P8</text>
<text x="136.1" y="79.6">VDD_SOC</text>
<text x="136.1" y="82.1">VDD_SOC</text>
<text x="183.1" y="82.1">PVCC0_1P8</text>
<text x="232.7" y="79.6">VSS</text>
<text x="232.7" y="82.1">VSS</text>
<text x="268.2" y="79.6">VSS</text>
<text x="268.2" y="82.1">VSS</text>
<text x="70.1" y="88.5">VDD_USB_1P8</text>
<text x="70.1" y="86">VDD_USB_0P8</text>
<text x="136.1" y="87.2">VSS</text>
<text x="136.1" y="89.8">VSS</text>
<text x="183.1" y="87.2">PVCC2_1P8</text>
<text x="183.1" y="84.7">PVCC1_1P8</text>
<text x="232.7" y="84.7">VSS</text>
<text x="232.7" y="87.2">VSS</text>
<text x="232.7" y="89.8">VSS</text>
<text x="268.2" y="84.7">VSS</text>
<text x="268.2" y="87.2">VSS</text>
<text x="268.2" y="89.8">VSS</text>
<text x="70.1" y="91">VDD_USB_3P3</text>
<text x="70.1" y="93.6">VDD_ARM</text>
<text x="136.1" y="92.3">VSS</text>
<text x="136.1" y="94.8">VSS</text>
<text x="232.7" y="92.3">VSS</text>
<text x="232.7" y="94.8">VSS</text>
<text x="268.2" y="92.3">VSS</text>
<text x="268.2" y="94.8">VSS</text>
<text x="70.1" y="96.1">VDD_ARM</text>
<text x="70.1" y="98.7">VDD_ARM</text>
<text x="70.1" y="101.2">VDD_ARM</text>
<text x="136.1" y="97.4">VSS</text>
<text x="136.1" y="99.9">VSS</text>
<text x="232.7" y="97.4">VSS</text>
<text x="232.7" y="99.9">VSS</text>
<text x="268.2" y="97.4">VSS</text>
<text x="268.2" y="99.9">VSS</text>
<text x="70.1" y="103.7">VDD_ARM</text>
<text x="70.1" y="106.3">VDD_ARM</text>
<text x="136.1" y="102.5">VSS</text>
<text x="136.1" y="105">VSS</text>
<text x="136.1" y="107.5">VSS</text>
<text x="232.7" y="102.5">VSS</text>
<text x="232.7" y="105">VSS</text>
<text x="268.2" y="102.5">VSS</text>
<text x="268.2" y="105">VSS</text>
<text x="268.2" y="107.5">VSS</text>
<text x="70.1" y="108.8">VDD_ARM</text>
<text x="70.1" y="111.4">VDD_ARM</text>
<text x="70.1" y="113.9">VDD_ARM</text>
<text x="136.1" y="110.1">VSS</text>
<text x="136.1" y="112.6">VSS</text>
<text x="268.2" y="110.1">VSS</text>
<text x="268.2" y="112.6">VSS</text>
<text x="70.1" y="116.4">VDD_ARM</text>
<text x="70.1" y="119">VDD_ARM</text>
<text x="136.1" y="115.2">VSS</text>
<text x="136.1" y="117.7">VSS</text>
<text x="268.2" y="115.2">VSS</text>
<text x="268.2" y="117.7">VSS</text>
<text x="70.1" y="121.5">VDD_ARM</text>
<text x="70.1" y="124.1">VDD_ARM</text>
<text x="136.1" y="120.2">VSS</text>
<text x="136.1" y="122.8">VSS</text>
<text x="136.1" y="125.3">VSS</text>
<text x="212.6" y="121.5">GND</text>
<text x="268.2" y="120.2">VSS</text>
<text x="268.2" y="122.8">VSS</text>
<text x="268.2" y="125.3">VSS</text>
<text x="70.1" y="126.6">VDD_ARM</text>
<text x="70.1" y="129.1">VDD_ARM</text>
<text x="70.1" y="131.7">VDD_ARM</text>
<text x="136.1" y="127.9">VSS</text>
<text x="136.1" y="130.4">VSS</text>
<text x="268.2" y="127.9">VSS</text>
<text x="268.2" y="130.4">VSS</text>
<text x="70.1" y="134.2">VDD_SOC</text>
<text x="70.1" y="136.8">VDD_SOC</text>
<text x="136.1" y="132.9">VSS</text>
<text x="136.1" y="135.5">VSS</text>
<text x="268.2" y="132.9">VSS</text>
<text x="268.2" y="135.5">VSS</text>
<text x="70.1" y="139.3">VDD_SOC</text>
<text x="70.1" y="141.8">VDD_SOC</text>
<text x="136.1" y="138">VSS</text>
<text x="136.1" y="140.6">VSS</text>
<text x="136.1" y="143.1">VSS</text>
<text x="268.2" y="138">VSS</text>
<text x="268.2" y="140.6">VSS</text>
<text x="268.2" y="143.1">VSS</text>
<text x="70.1" y="144.4">VDD_SOC</text>
<text x="70.1" y="146.9">VDD_SOC</text>
<text x="70.1" y="149.5">VDD_SOC</text>
<text x="136.1" y="145.6">VSS</text>
<text x="136.1" y="148.2">VSS</text>
<text x="268.2" y="145.6">VSS</text>
<text x="70.1" y="152">VDD_SOC</text>
<text x="70.1" y="154.5">VDD_SOC</text>
<text x="248.2" y="155.8">GND</text>
<text x="70.1" y="157.1">VDD_SOC</text>
<text x="119.9" y="157.1">GND</text>
</g>
<g font-size="1.8" fill="#725600">
<text x="177.8" y="152.3">File:</text>
<text x="183" y="152.3">imx8ml_power.kicad_sch</text>
</g>
<g font-size="1.4" fill="#840000">
<text x="115.3" y="21.1">VDD_SoC</text>
<text x="34.6" y="30">VDDA_1V8</text>
<text x="35.3" y="35.1">VDD_SoC</text>
<text x="162.4" y="31.3">VDD_1V8</text>
<text x="156.6" y="56.7">NVCC_DRAM_1V1</text>
<text x="156.8" y="54.1">NVCC_SNVS_1V8</text>
<text x="162.4" y="82.1">VDD_1V8</text>
<text x="49.1" y="93.5">VDD_ARM</text>
<text x="49.4" y="91">VDD_3V3</text>
<text x="46.4" y="134.2">PM_VDD_SoC</text>
</g>
</svg>
